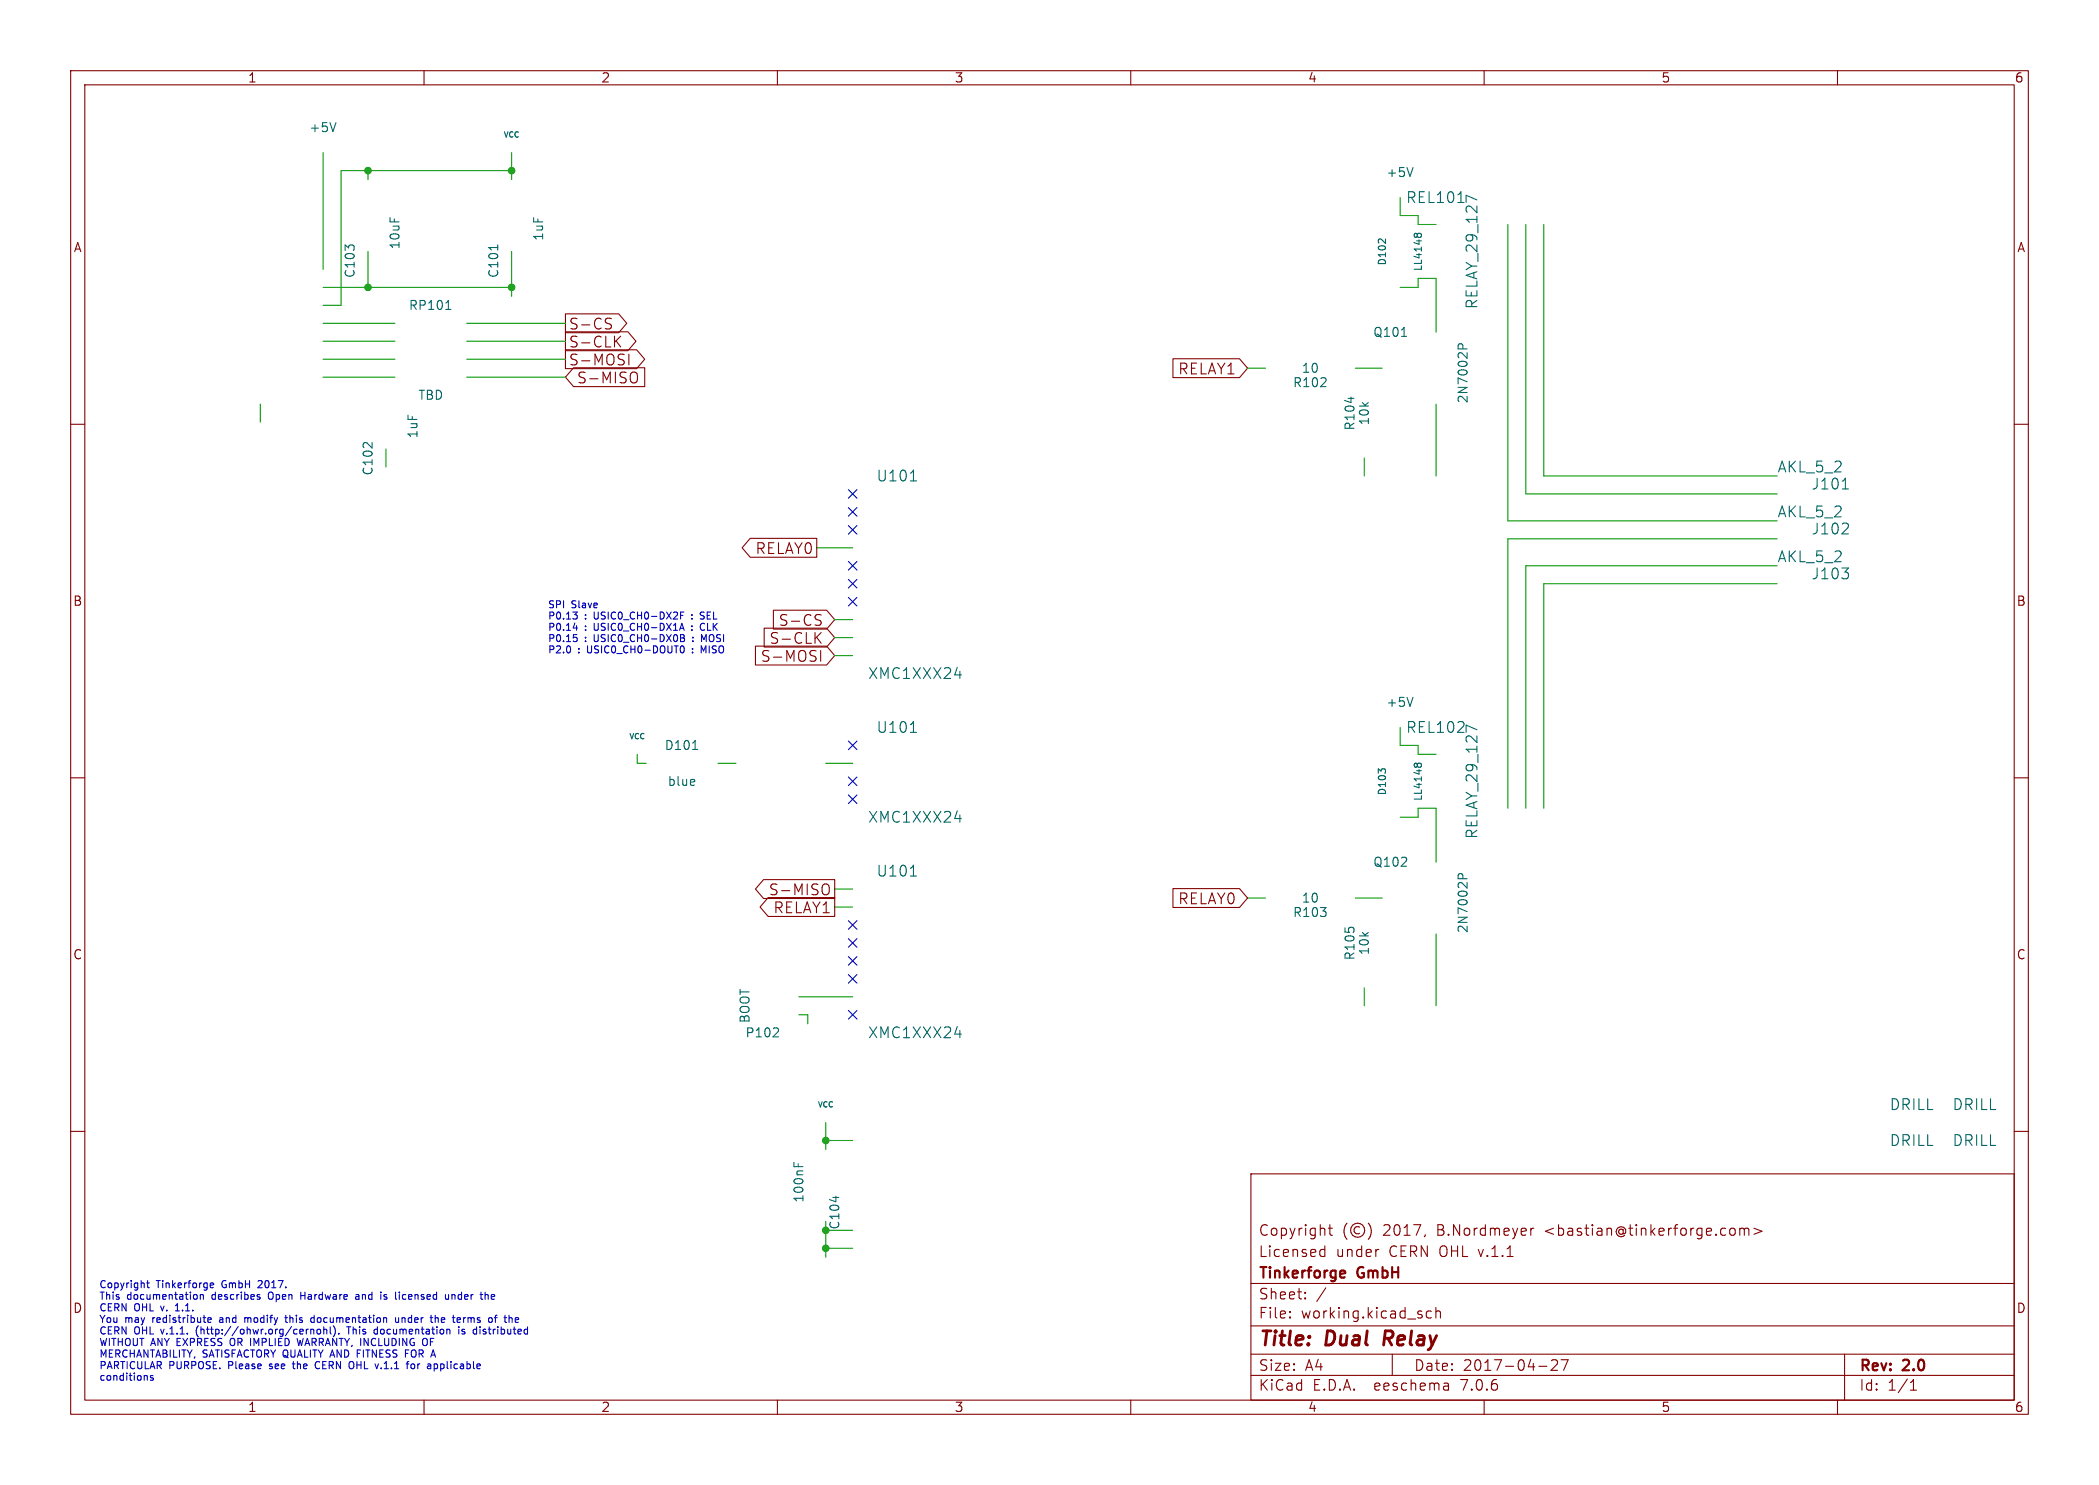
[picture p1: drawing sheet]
<svg xmlns="http://www.w3.org/2000/svg" width="297mm" height="210mm" viewBox="0 0 297 210" stroke-linecap="round" stroke-linejoin="round" font-family="sans-serif">
<g fill="none" stroke="#840000" stroke-width=".15">
<path d="M10 10h277v190h-277zM12 12h273v186h-273zM60 10v2M110 10v2M160 10v2M210 10v2M260 10v2M10 60h2M80 46.9h8.8l1.2 1.4-1.2 1.3h-8.8zM80 44.4h7.5l1.2 1.3-1.2 1.4h-7.5zM80 49.5h10.1l1.1 1.3-1.1 1.3h-10.1zM81.2 52h10v2.7h-10l-1.2-1.4z"/>
<path d="M85.9 45.7a.56 .56 0 0 1 .6 .4l-.1 .4h-.5M85.9 45l.6 .1M87.2 48.2l.6 .9M87.8 47.5l-.8 .9M89 50.1v1.5M89.5 52.6a.51 .51 0 0 1 .7 .5v.5a.51 .51 0 0 1-.7 .5M166 50.7h9.4l1.1 1.4-1.1 1.3h-9.4zM285 60h2M106.1 76.1h9.5v2.7h-9.5l-1.1-1.3zM106.9 91.4h10.1l1.1 1.3-1.1 1.3h-10.1zM108.1 88.8h8.9l1.1 1.4-1.1 1.3h-8.9zM109.4 86.3h7.6l1.1 1.3-1.1 1.4h-7.6z"/>
<path d="M115.5 90.1l.7 .9M115.6 87.6a.56 .56 0 0 1 .6 .4l-.1 .4h-.6M115.6 86.9l.6 .1M116.1 92v1.5M116.2 89.5l-.9 .8M10 110h2M285 110h2M108 124.4h10.1v2.7h-10.1l-1.1-1.4zM108.7 126.9h9.4v2.7h-9.4l-1.2-1.3zM116.7 125a.51 .51 0 0 1 .6 .5v.5a.51 .51 0 0 1-.6 .5M166 125.7h9.4l1.1 1.3-1.1 1.3h-9.4zM10 160h2"/>
<path d="M285 160h2M177 166h108v32h-108zM186.9 177.6l.1 .1 .5-.1M186.9 176.8l.1-.1 .5 .1M187.5 176.2v1.5M188 173.7h.5M188.2 173.2v1.3v.1l.3 .1M190.6 173a1.72 1.72 0 0 0 0 2.3M192.4 173.6a.52 .52 0 0 0-.8 .4 .52 .52 0 0 0 .8 .4M193.6 173a1.72 1.72 0 0 1 0 2.3M195 176.7h.1M201.7 174.6l-.2 .3"/>
<path d="M216.6 173.7v1M217 173.7l-.3 .1-.1 .2M245 173.7a.41 .41 0 0 1 .5 .3v.4a.41 .41 0 0 1-.5 .3M246.2 173.8a.37 .37 0 0 1 .6 .1M246.2 173.7v1M246.8 173.9l.2-.2 .4 .1 .1 .9M246.8 173.9v.8M248.2 173.7l1.1 .4-1.1 .5M60 198v2M110 198v2M160 198v2M177 194.5h108"/>
<path d="M177 191.5h108M177 187.5h108M177 181.5h108M182.5 186.3h.1l-.1 .1M182.5 186.3v.1M182.5 185.5v.1M182.5 185.5h.1l-.1 .1M184.7 183.6v.1M184.7 183.6h-.1l.1 .1M184.7 182.8v.1M184.7 182.8h-.1l.1 .1M187.6 182.1l-1.3 2"/>
<path d="M197 191.5v3M202.5 185.5l-.4-.1-.3 .3v.4l.2 .2 .1 .1 .4-.1M203.2 185.5a.37 .37 0 0 1 .6 .1v.8M203.2 184.9v1.5M204.9 195.7l.1 .9M205 196.5l-.2 .1M205 196h-.2M210 198v2M217.7 193.2h1.2M219.5 192.4l.2-.1 .5 .1a.41 .41 0 0 1 .1 .5l-.8 .9h.9M220.9 192.3h1l-.7 1.5M260 198v2"/>
<path d="M261 191.5v6.5M270.3 196.6h.9M270.3 195.5l.4-.4v1.5"/>
<circle cx="192.1" cy="174" r="1"/>
</g>
<path d="M196 188.2l-.2 2" fill="none" stroke="#840000" stroke-width=".4"/>
<path d="M190.1 179.7l.2 .1v.2l-.7 .2M190.3 180.6l-.2 .1" fill="none" stroke="#840000" stroke-width=".3"/>
<g fill="none" stroke="#0000c2" stroke-width=".15">
<path d="M81.1 88.8h.6M81.2 89.7h.4M81.5 86.9l.2 .2v.3l-.2 .1M81.5 90.1l.2 .2v.2l-.2 .2M81.6 88.5v.6M81.7 86.6l-.4 .3M96.2 89.1l.3-.9 .3 .9M96.2 88.9h.5M96.3 87h.3M96.3 89.7l.5 .1v.2l-.2 .2M96.3 90.2h.3M96.4 91.4l.1-.1a.53 .53 0 0 1 .3 .5 .53 .53 0 0 1-.3 .5h-.1"/>
<path d="M96.6 90.2l.3 .2-.1 .2-.5 .1M96.8 86.6h-.5v.9M97.9 87.5h.1M97.9 86.9v.1M97.9 88.5v.1M97.9 89v.1M98 92.2v.1M98 91.7v.1M98 90.6v.1M98 90.1v.1M99.1 87.5h.4M99.4 88.2a.53 .53 0 0 0-.3 .4 .53 .53 0 0 0 .3 .5"/>
<path d="M99.5 86.6h-.2l-.2 .1 .1 .3 .3 .1M99.6 92l-.4-.7v1M99.6 90.5l-.3-.8v1M20.7 194.5l.1 .2v.5M20.7 181.4h.4M20.9 181.1v.9l.2 .1M21.7 194.6l-.3-.1-.1 .2v.1l.4 .1v.2h-.4M24.8 185.4h.6M25 184.5l-.2 .2M27.6 183.1h.2l.1 .2v.4h-.3M27.8 187.9v.7M28.3 183.2l.2-.1h.2l.1 .6"/>
<path d="M28.3 183.1v.6M29.4 186.7l.5-.1-.1-.2-.2-.1-.2 .2 .1 .5h.3M29.7 181.6l.2-.2h.2l.1 .2v.1l-.5 .1M29.7 182l.2 .1h.3M31.1 186.7v.3M32.6 189.4v.7M34.6 186.3v.7M34.9 186.3l-.3 .1M36.6 181.1l-.1 .1M36.7 183.4l.1 .2-.1 .1M36.7 183.1h.1M37.1 181.5l-.6 .6h.6"/>
<path d="M38 182.9v.7M38.1 193.5l.1 .1M38.2 192.9v.3M40.3 186.3h.4M40.4 186v.9l.3 .1M41.4 192.9h.3M41.5 192.5v.9l.2 .2M42 189.3l.3 1 .2-.7 .2 .7M42.6 182.7v1M42.6 183.2h.5M44 186.8l.2 .2h.3M44 188v.7"/>
<path d="M44 188.1l.1-.1h.3v.7M44.5 186.4l-.3-.1-.2 .2M44.5 186v1M44.8 192.6a.5 .5 0 0 0-.2 .6 .5 .5 0 0 0 .6 .3M44.9 188h.3l.2 .2v.3l-.2 .2-.3-.1-.1-.1zM45.8 188.1l.2-.1h.2v.7M45.8 187.6v1.1M46.7 187.6v.9l.2 .2M47.2 187.5a1.19 1.19 0 0 1 0 1.5M47.9 188.6v.1M49.3 187.6v1.1M49.9 192.6a.72 .72 0 0 1 0 .9"/>
<path d="M50.4 183.1h.3l.1 .6M50.5 191.4h.4M50.8 183.3l-.3 .1-.2 .1 .2 .2h.3M53 188.6l.1 .1 .3-.1M53.4 188h-.3l-.1 .1M53.4 187.6v1.1M54.3 183.7h.4M54.7 183.1h-.2l-.2 .1 .1 .2 .3 .1M56 186.3v.7h.3l.1-.1M56.4 186.3v.7M56.5 182.7v.1M56.9 186.3v.7"/>
<path d="M57 183.1l-.1 .2 .1 .4M57 186.3l-.1 .1M57.4 191.4h.3M58.2 192.9h.3l.2 .2v.3l-.2 .2-.3-.1-.1-.1zM60.3 189.3a.72 .72 0 0 1 0 .9M61.4 192.9h.3l.2 .2-.1 .4h-.4M61.6 186.4l.1-.1 .3 .1v.6M61.6 186v1M63 183.1l.1 .6h.2h.2M63.5 183.1v.6M63.5 188l.2 .1v.6M64 183.1v.6"/>
<path d="M64.3 183.1h-.2l-.1 .1M64.9 187.6v.1M64.9 188v.7M65 186.3l.2 .3-.5 .1M65.1 187h-.1M65.4 188.6h.3M65.6 186.3v.7M65.6 186.4v.1M65.7 188h-.2l-.1 .1v.2l.3 .1M67.9 187.6v.1M67.9 188v.7M68.8 183.1l.3 .1v.5"/>
<path d="M69.6 183.1v.6M70 186.3h.3M70 183.3l-.5 .1M70.3 186l-.2 .1v.9M72.9 187h.4M72.9 186.4l.3-.1 .2 .3-.5 .1"/>
</g>
<g fill="none" stroke="#009600" stroke-width=".15">
<path d="M45.7 21.6v16.5M52.1 24.1v1.3M52.1 35.6v5M72.4 24.1h-24.1v19.1h-2.6M72.4 21.6v3.8M72.4 35.6v6.3M198.1 27.9v2.6h2.6v1.3h2.5M213.4 31.8v41.9h38.1M215.9 31.8v38.1h35.6M218.4 31.8v35.5h33.1M36.8 57.2v2.5M45.7 40.6h26.7"/>
<path d="M45.7 48.3h10.2M45.7 53.3h10.2M45.7 50.8h10.2M45.7 45.7h10.2M66 48.3h14M66 53.3h14M66 50.8h14M66 45.7h14M176.5 52.1h2.6M191.8 52.1h3.8M198.1 40.6h2.6v-1.2h2.5v7.6M203.2 57.2v10.1"/>
<path d="M54.6 63.5v2.5M115.6 77.5h5M193 64.8v2.5M251.5 76.2h-38.1v38.1M118.1 87.6h2.5M118.1 90.2h2.5M118.1 92.7h2.5M251.5 80h-35.6v34.3M251.5 82.6h-33.1v31.7M90.2 106.7v1.3h1.2M101.6 108h2.5M116.8 108h3.8"/>
<path d="M198.1 115.6h2.6v-1.3h2.5v7.6M198.1 102.9v2.5h2.6v1.3h2.5M118.1 128.3h2.5M118.1 125.7h2.5M176.5 127h2.6M191.8 127h3.8M193 139.7v2.5M203.2 132.1v10.1M113 143.5h1.3v1.3M113 141h7.6M116.8 158.8v3.8M116.8 176.5h3.8"/>
<path d="M116.8 174h3.8M116.8 172.7v5.1M116.8 161.3h3.8"/>
</g>
<g fill="none" stroke="#000084" stroke-width=".15">
<path d="M120 69.2l1.3 1.3M120 71.8l1.3 1.2M120 79.4l1.3 1.2M120 74.3l1.3 1.2M121.3 69.2l-1.3 1.3M121.3 71.8l-1.3 1.2M121.3 79.4l-1.3 1.2M121.3 74.3l-1.3 1.2M120 81.9l1.3 1.3M120 84.5l1.3 1.2M121.3 81.9l-1.3 1.3M121.3 84.5l-1.3 1.2"/>
<path d="M120 104.8l1.3 1.2M120 109.9l1.3 1.2M120 112.4l1.3 1.2M121.3 104.8l-1.3 1.2M121.3 109.9l-1.3 1.2M121.3 112.4l-1.3 1.2M120 130.2l1.3 1.2M120 137.8l1.3 1.2M120 132.7l1.3 1.3M120 135.3l1.3 1.2M121.3 130.2l-1.3 1.2M121.3 137.8l-1.3 1.2"/>
<path d="M121.3 132.7l-1.3 1.3M121.3 135.3l-1.3 1.2M120 142.9l1.3 1.2M121.3 142.9l-1.3 1.2"/>
</g>
<g fill="none" stroke="#006464" stroke-width=".15">
<path d="M47.5 17.3l-.4 1.3M70.4 34.6v.8M195.1 33.8h.4M196 33.8v.6M199.9 23.7l-.4 1.3M200.5 33.2l-.2-.2-.1 .1-.1 .3M200.5 33.2v.2M200.5 33.2l.1-.2h.3l.2 .1v.3M206.3 28.6h.9M209 28.3l-1.5-.7v1M63.1 43.8h.7M191.2 56.2v.7"/>
<path d="M198.3 47.6h.7M206.3 49.3v-.4l.3-.3 .3 .1 .1 .6M128.8 68h.9M260.6 75.5h.9M260.7 69.1h.8M261.5 74.1v.2v.3M135.1 95.4h.9M199.9 98.6l-.4 1.3M260.6 80.3h.9l-.5 .6M261.5 81.1v.1v.5M98 106h.7M98.2 110.3l.1 .2-.6 .1"/>
<path d="M128.8 103.6h.9M135.1 115.8h.9M195.4 109.1l-.4-.4v.7M195.5 108.8h.4M200.5 108.1l-.2-.2-.1 .1-.1 .3M200.5 108.1l.1-.1 .3-.1 .2 .1v.3M200.5 108.1v.2M209 103.2l-1.5-.7v1.1M128.8 123.9h.9M206.3 124.3v-.5l.3-.3 .3 .2 .1 .6M110 145.4l.2 .2-.1 .3-.7 .7h.8M135.1 146.2h.9"/>
<path d="M112.3 164.4v.6M112.9 164.6v.4M118.3 169.2v.7"/>
</g>
<g fill="#009600" stroke="#009600" stroke-width=".15">
<circle cx="52.1" cy="24.1" r=".46"/>
<circle cx="72.4" cy="24.1" r=".46"/>
<circle cx="72.4" cy="40.6" r=".46"/>
<circle cx="52.1" cy="40.6" r=".46"/>
<circle cx="116.8" cy="174" r=".46"/>
<circle cx="116.8" cy="176.5" r=".46"/>
<circle cx="116.8" cy="161.3" r=".46"/>
</g>
<g font-size="2.8" fill="#840000">
<text x="178" y="190.9">Title:</text>
<text x="187.7" y="190.9">Dual</text>
<text x="196.6" y="190.9">Relay</text>
</g>
<g font-size="2.1" fill="#006464">
<text x="198.9" y="28.9">REL101</text>
<text x="209.3" y="43.8" transform="rotate(-90 209.3 43.8)">RELAY_29_127</text>
<text x="123.9" y="68.3">U101</text>
<text x="251.4" y="67">AKL_5_2</text>
<text x="256.2" y="69.4">J101</text>
<text x="251.4" y="73.4">AKL_5_2</text>
<text x="256.2" y="75.8">J102</text>
<text x="251.4" y="79.7">AKL_5_2</text>
<text x="256.2" y="82.1">J103</text>
<text x="122.8" y="96.2">XMC1XXX24</text>
<text x="123.9" y="103.9">U101</text>
<text x="198.9" y="103.9">REL102</text>
<text x="122.8" y="116.6">XMC1XXX24</text>
<text x="209.3" y="118.7" transform="rotate(-90 209.3 118.7)">RELAY_29_127</text>
<text x="123.9" y="124.2">U101</text>
<text x="122.8" y="147">XMC1XXX24</text>
<text x="267.3" y="157.2">DRILL</text>
<text x="276.2" y="157.2">DRILL</text>
<text x="267.3" y="162.3">DRILL</text>
<text x="276.2" y="162.3">DRILL</text>
</g>
<g font-size="2.1" fill="#840000">
<text x="80.4" y="46.8">S-CS</text>
<text x="80.4" y="49.4">S-CLK</text>
<text x="80.4" y="51.9">S-MOSI</text>
<text x="166.7" y="53.2">RELAY1</text>
<text x="81.5" y="54.4">S-MISO</text>
<text x="106.8" y="78.6">RELAY0</text>
<text x="110.1" y="88.7">S-CS</text>
<text x="107.6" y="93.8">S-MOSI</text>
<text x="108.8" y="91.3">S-CLK</text>
<text x="108.7" y="126.8">S-MISO</text>
<text x="109.4" y="129.4">RELAY1</text>
<text x="166.7" y="128.1">RELAY0</text>
<text x="178" y="178">Licensed</text>
<text x="178" y="175">Copyright</text>
<text x="189" y="178">under</text>
<text x="195.7" y="175">2017,</text>
<text x="196.6" y="178">CERN OHL v.1.1</text>
<text x="203.5" y="175">B.Nordmeyer</text>
<text x="218.8" y="175">&lt;bastian@tinkerforge.com&gt;</text>
<text x="178" y="184">Sheet:</text>
<text x="178" y="181.2">Tinkerforge</text>
<text x="192.2" y="181.2">GmbH</text>
<text x="178" y="186.7">File:</text>
<text x="184.1" y="186.7">working.kicad_sch</text>
<text x="178" y="196.9">KiCad</text>
<text x="178" y="194.1">Size:</text>
<text x="184.7" y="194.1">A4</text>
<text x="185.7" y="196.9">E.D.A.</text>
<text x="194.6" y="196.9">eeschema</text>
<text x="200" y="194.1">Date:</text>
<text x="207" y="196.9">7.0.6</text>
<text x="207" y="194.1">2017-04-27</text>
<text x="263" y="194.3">Rev:</text>
<text x="263" y="196.9">Id:</text>
<text x="267.1" y="196.9">1/1</text>
<text x="269.4" y="194.3">2.0</text>
</g>
<g font-size="1.8" fill="#840000">
<text x="35" y="11.9">1</text>
<text x="85" y="11.9">2</text>
<text x="135" y="11.9">3</text>
<text x="185" y="11.9">4</text>
<text x="235" y="11.9">5</text>
<text x="285" y="11.9">6</text>
<text x="10.3" y="35.9">A</text>
<text x="285.3" y="35.9">A</text>
<text x="10.3" y="85.9">B</text>
<text x="285.3" y="85.9">B</text>
<text x="10.3" y="135.9">C</text>
<text x="285.3" y="135.9">C</text>
<text x="10.3" y="185.9">D</text>
<text x="285.3" y="185.9">D</text>
<text x="35" y="199.9">1</text>
<text x="85" y="199.9">2</text>
<text x="135" y="199.9">3</text>
<text x="185" y="199.9">4</text>
<text x="235" y="199.9">5</text>
<text x="285" y="199.9">6</text>
</g>
<g font-size="1.8" fill="#006464">
<text x="43.7" y="18.9">+5V</text>
<text x="196.1" y="25.2">+5V</text>
<text x="56.7" y="35.3" transform="rotate(-90 56.7 35.3)">10uF</text>
<text x="77.1" y="34.1" transform="rotate(-90 77.1 34.1)">1uF</text>
<text x="50.4" y="39.4" transform="rotate(-90 50.4 39.4)">C103</text>
<text x="70.7" y="39.4" transform="rotate(-90 70.7 39.4)">C101</text>
<text x="57.8" y="44">RP101</text>
<text x="194.2" y="47.9">Q101</text>
<text x="184.1" y="52.9">10</text>
<text x="59.1" y="56.7">TBD</text>
<text x="182.9" y="55">R102</text>
<text x="207.9" y="57.1" transform="rotate(-90 207.9 57.1)">2N7002P</text>
<text x="59.3" y="62.1" transform="rotate(-90 59.3 62.1)">1uF</text>
<text x="191.9" y="61" transform="rotate(-90 191.9 61)">R104</text>
<text x="193.9" y="60.2" transform="rotate(-90 193.9 60.2)">10k</text>
<text x="52.9" y="67.3" transform="rotate(-90 52.9 67.3)">C102</text>
<text x="196.1" y="100.2">+5V</text>
<text x="94" y="106.3">D101</text>
<text x="94.4" y="111.4">blue</text>
<text x="194.2" y="122.8">Q102</text>
<text x="182.9" y="129.9">R103</text>
<text x="184.1" y="127.9">10</text>
<text x="191.9" y="135.9" transform="rotate(-90 191.9 135.9)">R105</text>
<text x="193.9" y="135.2" transform="rotate(-90 193.9 135.2)">10k</text>
<text x="207.9" y="132.1" transform="rotate(-90 207.9 132.1)">2N7002P</text>
<text x="105.4" y="146.9">P102</text>
<text x="106.3" y="144.8" transform="rotate(-90 106.3 144.8)">BOOT</text>
<text x="113.9" y="170.2" transform="rotate(-90 113.9 170.2)">100nF</text>
<text x="119" y="174" transform="rotate(-90 119 174)">C104</text>
</g>
<g font-size="1.4" fill="#006464">
<text x="196.3" y="37.6" transform="rotate(-90 196.3 37.6)">D102</text>
<text x="201.4" y="38.4" transform="rotate(-90 201.4 38.4)">LL4148</text>
<text x="196.3" y="112.6" transform="rotate(-90 196.3 112.6)">D103</text>
<text x="201.4" y="113.4" transform="rotate(-90 201.4 113.4)">LL4148</text>
</g>
<g font-size="1.4" fill="#0000c2">
<text x="77.5" y="86.1">SPI</text>
<text x="77.5" y="87.7">P0.13</text>
<text x="77.5" y="89.3">P0.14</text>
<text x="80.9" y="86.1">Slave</text>
<text x="82.8" y="87.7">:</text>
<text x="82.8" y="89.3">:</text>
<text x="84.3" y="87.7">USIC0_CH0-DX2F</text>
<text x="84.3" y="89.3">USIC0_CH0-DX1A</text>
<text x="99.8" y="87.7">SEL</text>
<text x="99.8" y="89.3">CLK</text>
<text x="77.5" y="90.9">P0.15</text>
<text x="77.5" y="92.5">P2.0</text>
<text x="81.8" y="92.5">:</text>
<text x="82.8" y="90.9">:</text>
<text x="83.3" y="92.5">USIC0_CH0-DOUT0</text>
<text x="84.3" y="90.9">USIC0_CH0-DX0B</text>
<text x="99.9" y="92.5">MISO</text>
<text x="100" y="90.9">MOSI</text>
<text x="14" y="182.2">Copyright</text>
<text x="14" y="183.9">This</text>
<text x="14" y="185.5">CERN</text>
<text x="18" y="183.9">documentation</text>
<text x="19" y="185.5">OHL</text>
<text x="22.2" y="182.2">Tinkerforge</text>
<text x="23" y="185.5">v.</text>
<text x="25.3" y="185.5">1.1.</text>
<text x="30.2" y="183.9">describes</text>
<text x="31.6" y="182.2">GmbH</text>
<text x="37" y="182.2">2017.</text>
<text x="38.4" y="183.9">Open</text>
<text x="43.2" y="183.9">Hardware</text>
<text x="51.3" y="183.9">and</text>
<text x="55.1" y="183.9">is</text>
<text x="57.4" y="183.9">licensed</text>
<text x="64.7" y="183.9">under</text>
<text x="70" y="183.9">the</text>
<text x="14" y="187.2">You</text>
<text x="14" y="188.8">CERN</text>
<text x="14" y="190.4">WITHOUT ANY EXPRESS</text>
<text x="17.7" y="187.2">may</text>
<text x="19" y="188.8">OHL</text>
<text x="21.8" y="187.2">redistribute</text>
<text x="23" y="188.8">v.1.1.</text>
<text x="28.2" y="188.8">(http://ohwr.org/cernohl).</text>
<text x="31.5" y="187.2">and</text>
<text x="33" y="190.4">OR IMPLIED</text>
<text x="35.3" y="187.2">modify</text>
<text x="41.4" y="187.2">this</text>
<text x="43.1" y="190.4">WARRANTY, INCLUDING</text>
<text x="45.2" y="187.2">documentation</text>
<text x="49.9" y="188.8">This</text>
<text x="53.9" y="188.8">documentation</text>
<text x="57.4" y="187.2">under</text>
<text x="61.3" y="190.4">OF</text>
<text x="62.7" y="187.2">the</text>
<text x="66.1" y="187.2">terms</text>
<text x="66.1" y="188.8">is</text>
<text x="68.4" y="188.8">distributed</text>
<text x="71.4" y="187.2">of</text>
<text x="14" y="192.1">MERCHANTABILITY,</text>
<text x="14" y="193.7">PARTICULAR</text>
<text x="14" y="195.3">conditions</text>
<text x="23.9" y="193.7">PURPOSE.</text>
<text x="28.7" y="192.1">SATISFACTORY QUALITY AND</text>
<text x="32.5" y="193.7">Please</text>
<text x="38.6" y="193.7">see</text>
<text x="42.2" y="193.7">the</text>
<text x="45.6" y="193.7">CERN</text>
<text x="50.6" y="193.7">OHL</text>
<text x="51.2" y="192.1">FITNESS</text>
<text x="54.6" y="193.7">v.1.1</text>
<text x="58.3" y="192.1">FOR</text>
<text x="59.3" y="193.7">for</text>
<text x="62.5" y="193.7">applicable</text>
</g>
<g font-size="1.1" fill="#006464">
<text x="71.1" y="19.7">VCC</text>
<text x="88.9" y="104.7">VCC</text>
<text x="115.6" y="156.8">VCC</text>
</g>
</svg>
